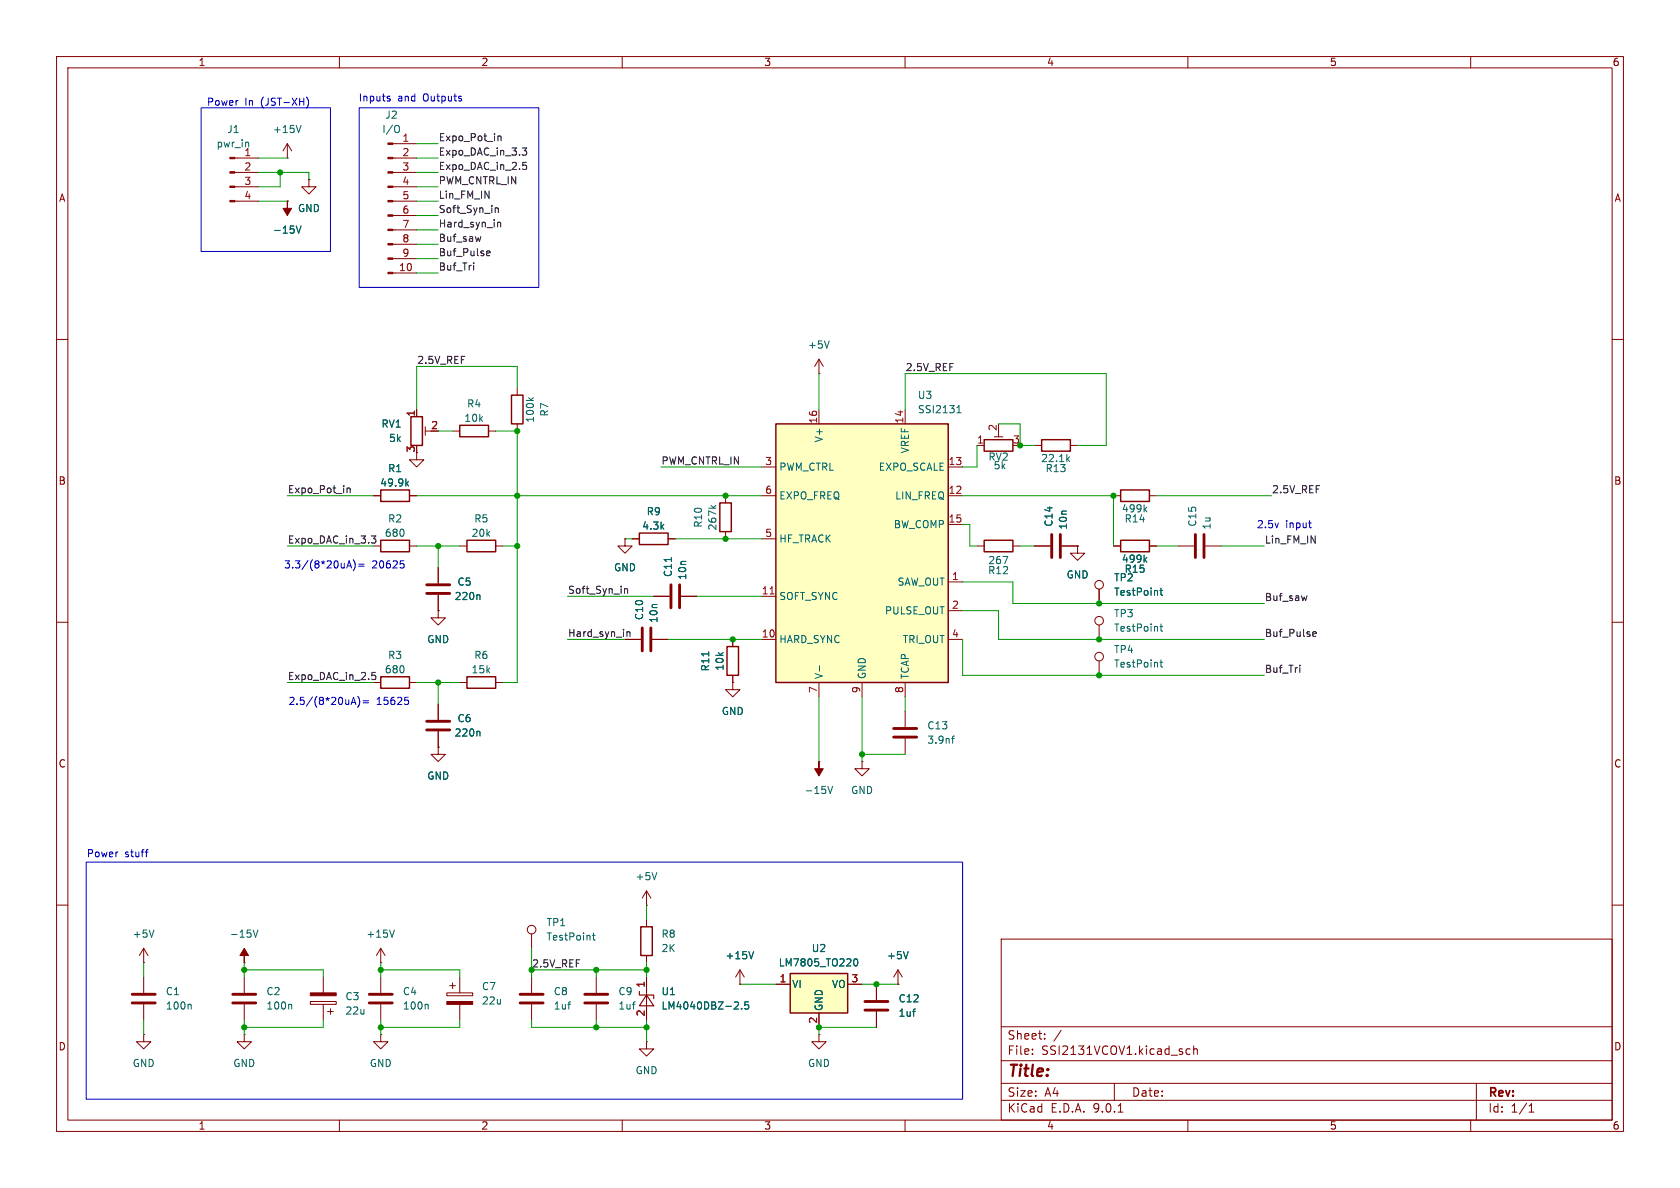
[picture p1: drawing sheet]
<svg xmlns="http://www.w3.org/2000/svg" width="297mm" height="210mm" viewBox="0 0 297 210" stroke-linecap="round" stroke-linejoin="round" font-family="sans-serif">
<g fill="none" stroke="#840000" stroke-width=".18">
<path d="M10 10h277v190h-277zM12 12h273v186h-273zM60 10v2M110 10v2M160 10v2M210 10v2M260 10v2M41.5 27.9h4.2M41.5 30.5h4.2M41.5 33h4.2M41.5 35.6h4.2M54.6 31.8v1.2h1.3l-1.3 1.3-1.3-1.3h1.3"/>
<path d="M54.6 31.8h.1M69.4 25.4h4.3M69.4 27.9h4.3M69.4 30.5h4.3M69.4 33h4.3M69.4 35.6h4.3M69.4 38.1h4.3M69.4 40.6h4.3M69.4 43.2h4.3M69.4 45.7h4.3M69.4 48.3h4.3M10 60h2"/>
<path d="M73.7 72.4v1.3M75.2 75.4v1.6M75.2 76.2h1M80 76.2h1.3M86.4 76.2h1.2M91.4 68.6v1.3M91.4 74.9v1.3M172.7 78.7h1.3M175.8 77.2h1.5M176.5 76.2v1M182.9 78.7h1.2M189.2 78.7h1.3"/>
<path d="M285 60h2M66 87.6h1.3M72.4 87.6h1.3M73.7 80v1.3h1.2l-1.2 1.3-1.3-1.3h1.3M110.5 95.3v1.2h1.3l-1.3 1.3-1.3-1.3h1.3M110.5 95.3h.1M111.8 95.3h1.2M118.1 95.3h1.3M128.3 87.6v1.3M128.3 94v1.3M172.7 96.5h1.3M179.1 96.5h1.2"/>
<path d="M182.9 96.5h2.8M187.7 96.5h2.8M190.5 96.5v1.3h1.3l-1.3 1.3-1.3-1.3h1.3M190.5 96.5h.1M196.8 96.5h1.3M196.8 87.6h1.3M203.2 96.5h1.3M203.2 87.6h1.3M208.3 96.5h2.8M213.1 96.5h2.8M10 110h2M77.5 100.3v2.8"/>
<path d="M77.5 105.2v2.8M110.5 113h2.8M115.3 113h2.8M115.6 105.4h2.8M120.4 105.4h2.8M129.5 113v1.3M129.5 119.4v1.3M194.3 104.1v2.6M194.3 110.5v2.5M194.3 116.8v2.6M285 110h2M77.5 132.1v1.3h1.2l-1.2 1.2-1.3-1.2h1.3"/>
<path d="M77.5 132.1h.1M77.5 124.5v2.8M77.5 129.3v2.8M81.3 120.7h1.2M87.6 120.7h1.3M129.5 120.7v1.2h1.3l-1.3 1.3-1.2-1.3h1.2M129.5 120.7h.1M144.8 134.6h.1M152.4 134.6v1.3h1.3l-1.3 1.3-1.3-1.3h1.3M152.4 134.6h.1M160 125.7v2.8M160 130.6v2.8"/>
<path d="M10 160h2M25.4 170.2h.1M25.4 167.6l-.8 1.3M25.4 167.6l.8 1.3M25.4 167.6v2.6M25.4 172.7v2.8M25.4 177.5v2.8M43.2 170.2h.1M43.2 172.7v2.8M43.2 177.5v2.8M54.9 177h4.5v.5h-4.5zM57.1 172.7v2.8"/>
<path d="M57.1 177.5v2.8M57.9 178.8h1M58.4 178.3v1M67.3 170.2h.1M67.3 167.6l-.8 1.3M67.3 167.6l.8 1.3M67.3 167.6v2.6M67.3 172.7v2.8M67.3 177.5v2.8M79 175.5h4.6v.5h-4.6zM79.5 174.2h1M80 173.7v1.1"/>
<path d="M81.3 172.7v2.8M81.3 177.5v2.8M94 165.1v2.5M94 172.7v2.8M94 177.5v2.8M105.4 172.7v2.8M105.4 177.5v2.8M114.3 172.7v7.6M114.3 162.6v1.2M114.3 168.9v1.3M130.8 174h.1M130.8 171.5l-.8 1.2"/>
<path d="M130.8 171.5l.8 1.2M130.8 171.5v2.5M177 166h108v32h-108zM285 160h2M25.4 182.9v1.3h1.3l-1.3 1.2-1.3-1.2h1.3M25.4 182.9h.1M43.2 182.9v1.3h1.2l-1.2 1.2-1.3-1.2h1.3M43.2 182.9h.1M60 198v2M67.3 182.9v1.3h1.3l-1.3 1.2-1.3-1.2h1.3M67.3 182.9h.1M110 198v2"/>
<path d="M114.3 184.2v1.2h1.3l-1.3 1.3-1.3-1.3h1.3M114.3 184.2h.1M144.8 182.9v1.3h1.2l-1.2 1.2-1.3-1.2h1.3M144.8 182.9h.1M160 198v2M177 194.5h108M177 191.5h108M177 187.5h108M177 181.5h108M182.5 186.3v.1M182.5 185.5v.1M184.7 183.6v.1"/>
<path d="M184.7 182.8v.1M187.6 182.1l-1.3 2M197 191.5v3M197.7 196.6h.8M210 198v2M210.4 185.5l-.4-.1-.3 .3v.4l.1 .2h.6M211 185.5l.2-.1 .4 .1 .1 .9M211 184.9v1.5M260 198v2M261 191.5v6.5M270.3 196.6h.9M270.3 195.5l.4-.4v1.5"/>
<circle cx="194.3" cy="103.4" r=".76"/>
<circle cx="194.3" cy="109.7" r=".76"/>
<circle cx="194.3" cy="116.1" r=".76"/>
<circle cx="94" cy="164.3" r=".76"/>
</g>
<g fill="none" stroke="#006464" stroke-width=".18">
<path d="M43.8 25.1l.2 .2v.7M70.3 22.2h.1a.81 .81 0 0 1-.1 1.2M93.5 70.3l.4 .5M94.3 70.3l-.5 .4M71.9 85.4l.3 .5M72.2 85.1l-.4 .5M118.7 98.5v.8M125.7 89.4l.5 .4M126.6 89.4l-.5 .3M177.3 98.4h.9l-.6 1.2M188.7 81.1l.4 .5M189.1 80.8l-.5 .4"/>
<path d="M202.4 98.9l.3 .5M202.4 90l.3 .5M202.7 98.5l-.4 .5M202.7 89.6l-.4 .5M84.7 105.1l.2 .2v.7M125.3 115.2v.8M205.1 104.4h.4M205.1 110.7h.4M205.1 117.1h.4M205.2 104v1l.3 .2M205.2 110.3v1.1l.3 .2M205.2 116.7v1l.3 .2"/>
<path d="M84.7 129.3l.2 .2v.6M146.4 139l.4 1.3 .4-1.3M168.2 130.5h.5M168.7 130.1l-.3 .2v1.1M27.2 164.4l-.4 1.3M33.6 177.5l.2 .2v.7M44.8 164.4l.4 1.3 .4-1.3M51.4 177.5l.2 .2v.7M69.7 164.4l-.4 1.3M75.5 177.5l.2 .2v.7M100.4 177.5h.5M100.7 177.1h.2"/>
<path d="M104.7 165.3h.5M104.9 164.9v1.1l.3 .2M111.8 177.5h.5M112.2 177.1h.1M130.3 177.1l.3 .3-.1 .3-.7 .7h.8M131.1 178.3v.1M132.3 177.1h-.6l-.1 .6 .2-.1 .5 .1 .1 .1-.1 .5-.2 .1-.5-.1M133.2 168.2l-.4 1.3"/>
</g>
<path d="M113 175.3v.6h2.6v.6M114.3 175.9l1.3 1.9h-2.6z" fill="none" stroke="#840000" stroke-width=".2"/>
<g fill="none" stroke="#840000" stroke-width=".51">
<path d="M185.9 94.5v4.1M187.5 94.5v4.1M211.3 94.5v4.1M212.9 94.5v4.1M75.4 103.4h4.1M75.4 104.9h4.1M113.5 111v4.1M115.1 111v4.1M118.6 103.4v4M120.1 103.4v4M75.4 127.5h4.1M75.4 129h4.1"/>
<path d="M158 128.8h4.1M158 130.3h4.1M23.4 175.8h4M23.4 177.3h4M41.1 175.8h4.1M41.1 177.3h4.1M65.3 175.8h4M65.3 177.3h4M91.9 175.8h4.1M91.9 177.3h4.1M103.4 175.8h4M103.4 177.3h4"/>
</g>
<g fill="none" stroke="#840000" stroke-width=".25">
<path d="M72.6 73.7h2.1v5h-2.1zM81.3 75.2h5.1v2h-5.1zM90.4 69.9h2.1v5h-2.1zM174 77.7h5.1v2.1h-5.1zM184.1 77.7h5.1v2.1h-5.1zM67.3 86.6h5.1v2h-5.1zM113 94.2h5.1v2.1h-5.1zM127.3 88.9h2v5.1h-2zM174 95.5h5.1v2h-5.1zM198.1 95.5h5.1v2h-5.1zM198.1 86.6h5.1v2h-5.1zM82.5 119.6h5.1v2.1h-5.1z"/>
<path d="M128.5 114.3h2.1v5.1h-2.1zM113.3 163.8h2v5.1h-2z"/>
</g>
<g fill="#840000" stroke="#840000" stroke-width=".18">
<path d="M68.6 25.3h.8v.2h-.8z"/>
<path d="M68.6 27.8h.8v.3h-.8z"/>
<path d="M68.6 30.4h.8v.2h-.8z"/>
<path d="M68.6 32.9h.8v.2h-.8z"/>
<path d="M68.6 35.4h.8v.3h-.8z"/>
<path d="M68.6 38h.8v.2h-.8z"/>
<path d="M68.6 40.5h.8v.3h-.8z"/>
<path d="M68.6 43.1h.8v.2h-.8z"/>
<path d="M68.6 45.6h.8v.2h-.8z"/>
<path d="M68.6 48.1h.8v.3h-.8z"/>
<path d="M144.8 134.6v1.3h.7l-.7 1.3-.8-1.3h.8z"/>
<path d="M43.2 167.6l.7 1.3h-.7v1.3v-1.3h-.8z"/>
<path d="M79 177h4.6v.5h-4.6z"/>
<path d="M54.9 175.5h4.5v.5h-4.5z"/>
<path d="M40.6 27.8h.9v.3h-.9z"/>
<path d="M40.6 30.4h.9v.2h-.9z"/>
<path d="M40.6 32.9h.9v.2h-.9z"/>
<path d="M40.6 35.4h.9v.3h-.9z"/>
</g>
<path d="M139.7 172.1h10.2v7h-10.2z" fill="#ffffc2"/>
<path d="M67.3 95.5h5.1v2h-5.1zM67.3 119.6h5.1v2.1h-5.1zM139.7 172.1h10.2v7h-10.2z" fill="none" stroke="#840000" stroke-width=".25"/>
<g fill="none" stroke="#840000" stroke-width=".18">
<path d="M144.8 66h.1M144.8 63.5v2.5M144.8 63.5l-.8 1.3M144.8 63.5l.7 1.3M66 96.5h1.3M72.4 96.5h1.3M66 120.7h1.3M72.4 120.7h1.3M137.2 174h2.5M144.8 179.1v2.5M149.9 174h2.5M154.9 174v2.8"/>
<path d="M154.9 178.8v2.8M158.7 174h.1M158.7 171.5l-.7 1.2M158.7 171.5l.8 1.2M158.7 171.5v2.5"/>
</g>
<path d="M146.6 60.3l-.4 1.2M151.1 169.6l.1-.1a.68 .68 0 0 1 .5 .6 .68 .68 0 0 1-.5 .7 .84 .84 0 0 1-.1-1.2zM160.6 168.2l-.5 1.3M161.3 178.8h.5M161.7 178.4h.1" fill="none" stroke="#006464" stroke-width=".18"/>
<path d="M152.9 177h4.1M152.9 178.6h4.1" fill="none" stroke="#840000" stroke-width=".51"/>
<path d="M137.2 74.9h30.4v45.8h-30.4z" fill="#ffffc2"/>
<path d="M137.2 74.9h30.4v45.8h-30.4zM82.5 95.5h5.1v2h-5.1z" fill="none" stroke="#840000" stroke-width=".25"/>
<g fill="none" stroke="#840000" stroke-width=".18">
<path d="M50.8 27.9h.1M50.8 35.6h.1M50.8 25.4l-.8 1.3M50.8 25.4l.8 1.3M50.8 25.4v2.5M54.6 31.8h.1M73.7 72.4v1.3M144.8 72.4v2.5M160 72.4v2.5M66 87.6h1.3M72.4 87.6h1.3M81.3 96.5h1.2"/>
<path d="M87.6 96.5h1.3M110.5 95.3h.1M111.8 95.3h1.2M118.1 95.3h1.3M134.6 82.6h2.6M134.6 87.6h2.6M134.6 95.3h2.6M167.6 82.6h2.6M167.6 87.6h2.6M167.6 92.7h2.6M182.9 96.5h2.8M187.7 96.5h2.8"/>
<path d="M190.5 96.5h.1M196.8 96.5h1.3M203.2 96.5h1.3M77.5 108v1.2h1.2l-1.2 1.3-1.3-1.3h1.3M77.5 108h.1M77.5 100.3v2.8M77.5 105.2v2.8M110.5 113h2.8M115.3 113h2.8M115.6 105.4h2.8M120.4 105.4h2.8M129.5 113v1.3"/>
<path d="M129.5 119.4v1.3M134.6 105.4h2.6M134.6 113h2.6M167.6 113h2.6M167.6 102.9h2.6M167.6 108h2.6M194.3 104.1v2.6M77.5 132.1h.1M77.5 124.5v2.8M77.5 129.3v2.8M129.5 120.7h.1M144.8 120.7v2.5"/>
<path d="M152.4 120.7v2.5M160 120.7v2.5M114.3 157.5l-.8 1.3M114.3 157.5l.8 1.3M114.3 157.5v2.5M114.3 160h.1M114.3 172.7v2.6M114.3 177.8v2.5M130.8 174h.1M137.2 174h2.5M144.8 179.1v2.5M149.9 174h2.5"/>
<path d="M154.9 174v2.8M154.9 178.8v2.8M158.7 174h.1"/>
</g>
<path d="M136.1 105h.8" fill="none" stroke="#a90000" stroke-width=".18"/>
<g fill="none" stroke="#006464" stroke-width=".18">
<path d="M52.4 39.9l.4 1.3 .4-1.3M53.2 22.2l-.4 1.2M169.2 73h.7M169.2 72.1l.3-.4v1.3M71.9 85.4l.3 .5M72.2 85.1l-.4 .5M118.7 98.5v.8M202.4 98.9l.3 .5M202.7 98.5l-.4 .5M84.7 105.1l.2 .2v.7M125.3 115.2v.8M144.9 117.7v1"/>
<path d="M205.1 104.4h.4M205.2 104v1l.3 .2M84.7 129.3l.2 .2v.6M116.1 154.2l-.4 1.3M130.3 177.1l.3 .3-.1 .3-.7 .7h.8M131.1 178.3v.1M132.3 177.1h-.6l-.1 .6 .2-.1 .5 .1 .1 .1-.1 .5-.2 .1-.5-.1M133.2 168.2l-.4 1.3M151.1 169.6l.1-.1a.68 .68 0 0 1 .5 .6 .68 .68 0 0 1-.5 .7 .84 .84 0 0 1-.1-1.2zM160.6 168.2l-.5 1.3M161.3 178.8h.5M161.7 178.4h.1"/>
</g>
<path d="M50.8 35.6v1.2h.8l-.8 1.3-.8-1.3h.8z" fill="#840000" stroke="#840000" stroke-width=".18"/>
<g fill="none" stroke="#0f0f0f" stroke-width=".18">
<path d="M87.5 36.7v.9M87.5 36.9l.2-.2 .3 .1 .1 .8M88 39.3v.8M88 39.4l.2-.1h.3v.8M88 24v.9M88 24.2l.2-.2 .3 .1 .1 .8M92.3 26.2h.8l-.4 .4 .4 .2v.4l-.2 .2h-.4M92.4 29.2h.5l.2 .2-.1 .5h-.6M92.4 28.7h.7M83.7 46.5v.1M83.7 46.9v.8M85 41.8l-.2 .9"/>
<path d="M86 45l.2 .2 .4-.1M86 44.5l.2-.1h.3l.1 .1v.2l-.6 .1M61.4 86.3v.8M61.4 86.4l.1-.1h.3l.1 .8M65.7 94.7h.7l-.4 .5 .4 .1v.5l-.2 .2h-.4M65.8 118.9h.6M65.8 119.4h.4l.2 .2-.1 .5h-.5M110.4 104.1v.8M110.4 104.2l.2-.1h.3l.1 .8M110.8 111.8l.2-.1h.3l.1 .8M110.8 111.7v.8M229.8 117.6v.1"/>
<path d="M229.8 118v.9M231.1 105.3l-.3 .9M232.1 112.3l.2 .2h.3M232.1 111.9l.2-.2h.2l.2 .2v.1l-.6 .1"/>
</g>
<g fill="none" stroke="#009600" stroke-width=".18">
<path d="M45.7 35.6h5.1M45.7 30.5h8.9v1.3M45.7 27.9h5.1M49.5 30.5v2.5h-3.8M73.7 35.6h3.8M73.7 33h3.8M73.7 30.5h3.8M73.7 27.9h3.8M73.7 25.4h3.8M73.7 38.1h3.8M73.7 45.7h3.8M73.7 48.3h3.8"/>
<path d="M73.7 40.6h3.8M73.7 43.2h3.8M77.5 76.2h2.5M87.6 76.2h3.8v44.5h-2.5M91.4 68.6v-3.8h-17.7v7.6M144.8 66v6.4M160 72.4v-6.4h35.6v12.7h-5.1M172.7 78.7v3.9h-2.5M176.5 74.9h3.8v3.8h2.6M50.8 87.6h15.2M50.8 96.5h15.2M73.7 87.6h60.9"/>
<path d="M73.7 96.5h7.6M77.5 96.5v3.8M88.9 96.5h2.5M110.5 95.3h1.3M116.8 82.6h17.8M119.4 95.3h15.2M170.2 87.6h26.6v8.9M170.2 92.7h1.2v3.8h1.3M180.3 96.5h2.6M204.5 87.6h20.3M204.5 96.5h3.8M215.9 96.5h7.6"/>
<path d="M100.3 113h10.2M100.3 105.4h15.3M118.1 113h16.5M123.2 105.4h11.4M170.2 108h6.3v5h47M170.2 102.9h8.9v3.8h44.4M170.2 113v6.4h53.3M50.8 120.7h15.2M73.7 120.7h7.6M77.5 120.7v3.8M144.8 123.2v11.4M152.4 123.2v11.4"/>
<path d="M152.4 133.4h7.6M160 123.2v2.5M25.4 170.2v2.5M43.2 171.5h13.9v1.2M43.2 170.2v2.5M67.3 171.5h14v1.2M67.3 170.2v2.5M94 171.5h20.3M94 167.6v5.1M105.4 171.5v1.2M114.3 160v2.6M114.3 170.2v2.5"/>
<path d="M130.8 174h6.4M152.4 174h6.3M25.4 180.3v2.6M43.2 180.3v2.6M57.1 180.3v1.3h-13.9M67.3 180.3v2.6M81.3 180.3v1.3h-14M94 180.3v1.3h20.3M105.4 180.3v1.3M114.3 180.3v3.9M154.9 181.6h-10.1v1.3"/>
</g>
<g fill="none" stroke="#0000c2" stroke-width=".18">
<path d="M35.6 19.1h22.8v25.4h-22.8zM54.2 17.2a1.46 1.46 0 0 1 0 1.9M63.5 19.1h31.7v31.7h-31.7zM68.6 17.4l.3 .1 .1 .2-.2 .2h-.2M68.6 17l.3 .1M62.4 99a1.46 1.46 0 0 1 0 1.9M63.4 99.7h1M70.8 99.1h.6M70.9 99.6h.3l.3 .3-.2 .4-.4 .1M231.3 92.4h.5M231.6 93.2l.2 .1M61.3 100.4l.4-1.3 .4 1.3"/>
<path d="M61.4 100h.6M63.4 100.1h1M62.1 124.5l.4-1.2 .4 1.2M62.2 124.2h.6M63.2 123.1a1.46 1.46 0 0 1 0 1.9M64.2 123.9h1M64.2 124.2h1M71.6 123.3h.6M71.7 123.7h.3l.2 .3-.1 .5h-.4M15.2 152.4h155v41.9h-155zM25.7 150.6h.5M26.2 150.2l-.3 .1"/>
</g>
<g fill="#009600" stroke="#009600" stroke-width=".18">
<circle cx="43.2" cy="171.5" r=".46"/>
<circle cx="43.2" cy="181.6" r=".46"/>
<circle cx="67.3" cy="181.6" r=".46"/>
<circle cx="67.3" cy="171.5" r=".46"/>
<circle cx="77.5" cy="120.7" r=".46"/>
<circle cx="91.4" cy="87.6" r=".46"/>
<circle cx="91.4" cy="96.5" r=".46"/>
<circle cx="77.5" cy="96.5" r=".46"/>
<circle cx="91.4" cy="76.2" r=".46"/>
<circle cx="154.9" cy="174" r=".46"/>
<circle cx="114.3" cy="171.5" r=".46"/>
<circle cx="105.4" cy="171.5" r=".46"/>
<circle cx="144.8" cy="181.6" r=".46"/>
<circle cx="114.3" cy="181.6" r=".46"/>
<circle cx="105.4" cy="181.6" r=".46"/>
<circle cx="152.4" cy="133.4" r=".46"/>
<circle cx="194.3" cy="106.7" r=".46"/>
<circle cx="196.8" cy="87.6" r=".46"/>
<circle cx="194.3" cy="113" r=".46"/>
<circle cx="128.3" cy="87.6" r=".46"/>
<circle cx="128.3" cy="95.3" r=".46"/>
<circle cx="180.3" cy="78.7" r=".46"/>
<circle cx="194.3" cy="119.4" r=".46"/>
<circle cx="129.5" cy="113" r=".46"/>
<circle cx="49.5" cy="30.5" r=".46"/>
</g>
<text font-size="2.8" fill="#840000" x="178" y="190.9">Title:</text>
<g font-size="2.1" fill="#840000">
<text x="178" y="184">Sheet:</text>
<text x="178" y="186.7">File:</text>
<text x="184.1" y="186.7">SSI2131VCOV1.kicad_sch</text>
<text x="178" y="196.9">KiCad</text>
<text x="178" y="194.1">Size:</text>
<text x="184.7" y="194.1">A4</text>
<text x="185.7" y="196.9">E.D.A.</text>
<text x="193.3" y="196.9">9.0.1</text>
<text x="200" y="194.1">Date:</text>
<text x="263" y="194.3">Rev:</text>
<text x="263" y="196.9">Id:</text>
<text x="267.1" y="196.9">1/1</text>
</g>
<g font-size="1.8" fill="#840000">
<text x="35" y="11.9">1</text>
<text x="85" y="11.9">2</text>
<text x="135" y="11.9">3</text>
<text x="185" y="11.9">4</text>
<text x="235" y="11.9">5</text>
<text x="285" y="11.9">6</text>
<text x="10.3" y="35.9">A</text>
<text x="285.3" y="35.9">A</text>
<text x="73.4" y="80.1" transform="rotate(-90 73.4 80.1)">3</text>
<text x="10.3" y="85.9">B</text>
<text x="285.3" y="85.9">B</text>
<text x="10.3" y="135.9">C</text>
<text x="285.3" y="135.9">C</text>
<text x="10.3" y="185.9">D</text>
<text x="285.3" y="185.9">D</text>
<text x="35" y="199.9">1</text>
<text x="85" y="199.9">2</text>
<text x="135" y="199.9">3</text>
<text x="185" y="199.9">4</text>
<text x="235" y="199.9">5</text>
<text x="285" y="199.9">6</text>
</g>
<g font-size="1.8" fill="#0000c2">
<text x="36.5" y="18.9">Power</text>
<text x="43.3" y="18.9">In</text>
<text x="46.2" y="18.9">(JST-XH)</text>
<text x="63.3" y="18.1">Inputs</text>
<text x="70.3" y="18.1">and</text>
<text x="74.9" y="18.1">Outputs</text>
<text x="222.1" y="93.6">2.5v</text>
<text x="227.3" y="93.6">input</text>
<text x="50.1" y="100.7">3.3/(8*20uA)=</text>
<text x="65.7" y="100.7">20625</text>
<text x="50.9" y="124.8">2.5/(8*20uA)=</text>
<text x="66.5" y="124.8">15625</text>
<text x="15.3" y="151.7">Power</text>
<text x="22" y="151.7">stuff</text>
</g>
<g font-size="1.8" fill="#006464">
<text x="40.1" y="23.7">J1</text>
<text x="48.2" y="23.7">+15V</text>
<text x="67.5" y="23.7">I/O</text>
<text x="68" y="21.2">J2</text>
<text x="38.2" y="26.3">pwr_in</text>
<text x="48.2" y="41.5">-15V</text>
<text x="52.6" y="37.7">GND</text>
<text x="142.7" y="61.8">+5V</text>
<text x="162.2" y="70.7">U3</text>
<text x="67.3" y="75.8">RV1</text>
<text x="82" y="74.8">10k</text>
<text x="82.5" y="72.2">R4</text>
<text x="94.6" y="74.8" transform="rotate(-90 94.6 74.8)">100k</text>
<text x="97.1" y="73.7" transform="rotate(-90 97.1 73.7)">R7</text>
<text x="162.2" y="73.3">SSI2131</text>
<text x="68.5" y="83.7">R1</text>
<text x="68.7" y="78.3">5k</text>
<text x="137.7" y="83.4">PWM_CTRL</text>
<text x="145.6" y="78.3" transform="rotate(-90 145.6 78.3)">V+</text>
<text x="155.3" y="83.4">EXPO_SCALE</text>
<text x="160.9" y="80.2" transform="rotate(-90 160.9 80.2)">VREF</text>
<text x="174.6" y="81.6">RV2</text>
<text x="175.6" y="83.2">5k</text>
<text x="184" y="81.9">22.1k</text>
<text x="184.7" y="83.7">R13</text>
<text x="67.1" y="86.2">49.9k</text>
<text x="137.7" y="88.5">EXPO_FREQ</text>
<text x="158.2" y="88.5">LIN_FREQ</text>
<text x="67.9" y="95.1">680</text>
<text x="68.5" y="92.6">R2</text>
<text x="83.3" y="95.1">20k</text>
<text x="83.7" y="92.6">R5</text>
<text x="113.4" y="93.8">4.3k</text>
<text x="114.2" y="91.3">R9</text>
<text x="124.3" y="93.4" transform="rotate(-90 124.3 93.4)">R10</text>
<text x="126.8" y="93.9" transform="rotate(-90 126.8 93.9)">267k</text>
<text x="157.9" y="93.6">BW_COMP</text>
<text x="186.3" y="93.2" transform="rotate(-90 186.3 93.2)">C14</text>
<text x="188.8" y="93.7" transform="rotate(-90 188.8 93.7)">10n</text>
<text x="198.2" y="90.8">499k</text>
<text x="198.7" y="92.6">R14</text>
<text x="211.7" y="93.2" transform="rotate(-90 211.7 93.2)">C15</text>
<text x="214.2" y="93.7" transform="rotate(-90 214.2 93.7)">1u</text>
<text x="108.5" y="101.2">GND</text>
<text x="137.7" y="96.1">HF_TRACK</text>
<text x="174.6" y="101.7">R12</text>
<text x="174.6" y="99.9">267</text>
<text x="198.2" y="99.7">499k</text>
<text x="198.7" y="101.4">R15</text>
<text x="80.3" y="106.3">220n</text>
<text x="80.8" y="103.7">C5</text>
<text x="119" y="102.1" transform="rotate(-90 119 102.1)">C11</text>
<text x="121.5" y="102.6" transform="rotate(-90 121.5 102.6)">10n</text>
<text x="137.7" y="106.3">SOFT_SYNC</text>
<text x="158.6" y="103.7">SAW_OUT</text>
<text x="188.5" y="102.5">GND</text>
<text x="196.9" y="103">TP2</text>
<text x="196.9" y="105.5">TestPoint</text>
<text x="75.4" y="113.9">GND</text>
<text x="113.9" y="109.7" transform="rotate(-90 113.9 109.7)">C10</text>
<text x="116.4" y="110.2" transform="rotate(-90 116.4 110.2)">10n</text>
<text x="137.7" y="113.9">HARD_SYNC</text>
<text x="156.3" y="108.8">PULSE_OUT</text>
<text x="159.5" y="113.9">TRI_OUT</text>
<text x="196.9" y="109.3">TP3</text>
<text x="196.9" y="111.9">TestPoint</text>
<text x="67.9" y="119.2">680</text>
<text x="68.5" y="116.7">R3</text>
<text x="83.3" y="119.2">15k</text>
<text x="83.7" y="116.7">R6</text>
<text x="125.6" y="118.8" transform="rotate(-90 125.6 118.8)">R11</text>
<text x="128.1" y="118.7" transform="rotate(-90 128.1 118.7)">10k</text>
<text x="196.9" y="115.7">TP4</text>
<text x="196.9" y="118.2">TestPoint</text>
<text x="145.6" y="120.1" transform="rotate(-90 145.6 120.1)">V-</text>
<text x="153.3" y="120.1" transform="rotate(-90 153.3 120.1)">GND</text>
<text x="160.9" y="120.1" transform="rotate(-90 160.9 120.1)">TCAP</text>
<text x="80.3" y="130.4">220n</text>
<text x="80.8" y="127.9">C6</text>
<text x="127.5" y="126.6">GND</text>
<text x="163.8" y="131.7">3.9nf</text>
<text x="163.8" y="129.1">C13</text>
<text x="75.4" y="138">GND</text>
<text x="142.1" y="140.6">-15V</text>
<text x="150.4" y="140.6">GND</text>
<text x="112.3" y="155.8">+5V</text>
<text x="23.4" y="166">+5V</text>
<text x="40.5" y="166">-15V</text>
<text x="64.7" y="166">+15V</text>
<text x="96.5" y="163.9">TP1</text>
<text x="96.5" y="166.5">TestPoint</text>
<text x="116.8" y="166">R8</text>
<text x="116.8" y="168.5">2K</text>
<text x="128.2" y="169.8">+15V</text>
<text x="137.6" y="171">LM7805_TO220</text>
<text x="143.4" y="168.5">U2</text>
<text x="156.7" y="169.8">+5V</text>
<text x="29.2" y="176.1">C1</text>
<text x="29.2" y="178.7">100n</text>
<text x="47" y="176.1">C2</text>
<text x="47" y="178.7">100n</text>
<text x="61" y="177">C3</text>
<text x="61" y="179.6">22u</text>
<text x="71.1" y="176.1">C4</text>
<text x="71.1" y="178.7">100n</text>
<text x="85.1" y="175.2">C7</text>
<text x="85.1" y="177.8">22u</text>
<text x="97.8" y="176.1">C8</text>
<text x="97.8" y="178.7">1uf</text>
<text x="109.2" y="176.1">C9</text>
<text x="109.2" y="178.7">1uf</text>
<text x="116.8" y="176.1">U1</text>
<text x="116.8" y="178.7">LM4040DBZ-2.5</text>
<text x="140" y="174.9">VI</text>
<text x="145.6" y="178.8" transform="rotate(-90 145.6 178.8)">GND</text>
<text x="147" y="174.9">VO</text>
<text x="158.8" y="177.4">C12</text>
<text x="158.8" y="179.9">1uf</text>
<text x="23.4" y="188.8">GND</text>
<text x="41.1" y="188.8">GND</text>
<text x="65.3" y="188.8">GND</text>
<text x="112.3" y="190.1">GND</text>
<text x="142.7" y="188.8">GND</text>
</g>
<g font-size="1.8" fill="#a90000">
<text x="43.1" y="27.7">1</text>
<text x="71" y="25.1">1</text>
<text x="71" y="27.7">2</text>
<text x="43.1" y="30.2">2</text>
<text x="43.1" y="32.8">3</text>
<text x="43.1" y="35.3">4</text>
<text x="71" y="30.2">3</text>
<text x="71" y="32.8">4</text>
<text x="71" y="35.3">5</text>
<text x="71" y="37.8">6</text>
<text x="71" y="40.4">7</text>
<text x="71" y="42.9">8</text>
<text x="71" y="45.5">9</text>
<text x="70.4" y="48">10</text>
<text x="73.4" y="73.7" transform="rotate(-90 73.4 73.7)">1</text>
<text x="76.1" y="75.9">2</text>
<text x="144.5" y="75" transform="rotate(-90 144.5 75)">16</text>
<text x="159.8" y="75" transform="rotate(-90 159.8 75)">14</text>
<text x="176.3" y="76.3" transform="rotate(-90 176.3 76.3)">2</text>
<text x="135.2" y="82.3">3</text>
<text x="167.6" y="82.3">13</text>
<text x="172.6" y="78.5">1</text>
<text x="179" y="78.5">3</text>
<text x="135.2" y="87.4">6</text>
<text x="167.6" y="87.4">12</text>
<text x="135.2" y="95">5</text>
<text x="167.6" y="92.5">15</text>
<text x="134.6" y="105.2">11</text>
<text x="168.2" y="102.6">1</text>
<text x="168.2" y="107.7">2</text>
<text x="134.6" y="112.8">10</text>
<text x="168.2" y="112.8">4</text>
<text x="144.5" y="122.6" transform="rotate(-90 144.5 122.6)">7</text>
<text x="152.1" y="122.6" transform="rotate(-90 152.1 122.6)">9</text>
<text x="159.8" y="122.6" transform="rotate(-90 159.8 122.6)">8</text>
<text x="137.7" y="173.7">1</text>
<text x="150.4" y="173.7">3</text>
<text x="114" y="179.8" transform="rotate(-90 114 179.8)">2</text>
<text x="114" y="174.7" transform="rotate(-90 114 174.7)">1</text>
<text x="144.5" y="181" transform="rotate(-90 144.5 181)">2</text>
</g>
<g font-size="1.8" fill="#0f0f0f">
<text x="77.5" y="25.1">Expo_Pot_in</text>
<text x="77.5" y="27.6">Expo_DAC_in_3.3</text>
<text x="77.5" y="30.1">Expo_DAC_in_2.5</text>
<text x="77.5" y="32.7">PWM_CNTRL_IN</text>
<text x="77.5" y="35.2">Lin_FM_IN</text>
<text x="77.5" y="40.3">Hard_syn_in</text>
<text x="77.5" y="37.8">Soft_Syn_in</text>
<text x="77.5" y="42.8">Buf_saw</text>
<text x="77.5" y="47.9">Buf_Tri</text>
<text x="77.5" y="45.4">Buf_Pulse</text>
<text x="73.7" y="64.4">2.5V_REF</text>
<text x="160" y="65.7">2.5V_REF</text>
<text x="116.8" y="82.2">PWM_CNTRL_IN</text>
<text x="50.8" y="87.3">Expo_Pot_in</text>
<text x="224.8" y="87.3">2.5V_REF</text>
<text x="50.8" y="96.2">Expo_DAC_in_3.3</text>
<text x="223.5" y="96.2">Lin_FM_IN</text>
<text x="100.3" y="105.1">Soft_Syn_in</text>
<text x="223.5" y="106.3">Buf_saw</text>
<text x="100.3" y="112.7">Hard_syn_in</text>
<text x="223.5" y="112.7">Buf_Pulse</text>
<text x="223.5" y="119">Buf_Tri</text>
<text x="50.8" y="120.3">Expo_DAC_in_2.5</text>
</g>
<text font-size="1.8" fill="#009600" x="94" y="171.1">2.5V_REF</text>
</svg>
